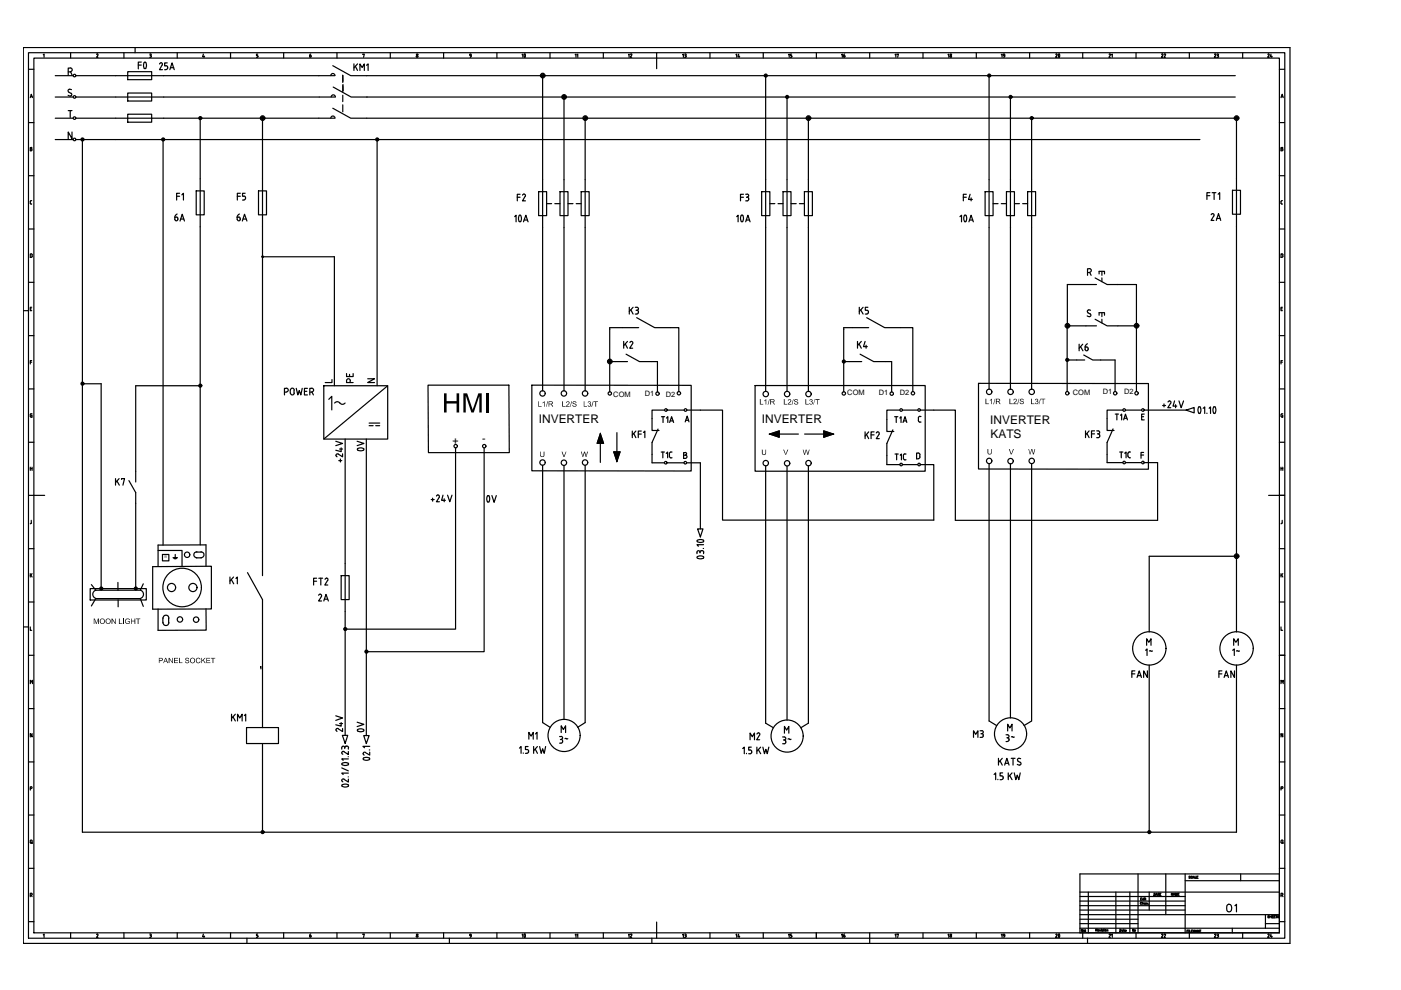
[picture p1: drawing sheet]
<svg xmlns="http://www.w3.org/2000/svg" width="297mm" height="210mm" viewBox="0 0 297 210" stroke-linecap="round" stroke-linejoin="round" font-family="sans-serif">
<!-- layer: 035 -->
<g fill="none" stroke="#000" stroke-width=".25">
<path d="M4.9 10.1h268.6v189.9h-268.6zM6 14.7h1.2M7.2 12.3h264.1v185.5h-264.1zM9.2 11.6l.1-.1v.6M15 11.2v1.1M20.5 11.5h.2v.2M20.8 11.7l-.3 .4h.3M43.1 11.5l-.1 .5h.4M43.3 11.9v.2M48.9 11.2v1.1M54.4 12.1h.1M54.5 11.8l.2 .2"/>
<path d="M54.6 11.5h-.2v.3h.1M54.7 12l-.2 .1M60.1 11.2v1.1M71.4 11.2v1.1M82.7 11.2v1.1M88.3 11.9v.1M88.3 11.9l.1-.1 .2 .2M88.3 12l.1 .1 .2-.1M94.1 11.2v1.1M105.4 11.2v1.1M116.6 11.2v1.1M127.9 11.2v1.1"/>
<path d="M139.2 11.2v1.1M150.5 11.2v1.1M161.8 11.2v1.1M173.1 11.2v1.1M184.4 11.2v1.1M195.7 11.2v1.1M207 11.2v1.1M218.3 11.2v1.1M229.6 11.2v1.1M240.9 11.2v1.1M252.2 11.2v1.1M263.5 11.2v1.1"/>
<path d="M271.3 14.7h1.1M6 26h1.2M6 37.3h1.2M6.4 20.7l.2-.7 .3 .7M6.4 31.6h.2M6.5 20.5h.3M6.6 31.3h-.2v.7h.2M6.6 31.6l.2 .2-.2 .2M6.6 31.2l.2 .2-.2 .1M271.3 26h1.1M271.3 37.3h1.1M271.6 20.7l.3-.7 .2 .7"/>
<path d="M271.7 20.5h.3M271.8 31.3h-.2v.7l.4-.1v-.3h-.4M271.8 31.2l.2 .2-.2 .1M6 48.6h1.2M6 59.9h1.2M6.4 42.8v.3l.2 .2M6.6 53.8h-.2v.8h.2M6.6 43.3h.1M6.6 42.5h.1M6.6 42.5l-.2 .2M6.6 53.8l.2 .2M6.8 54.1v.3"/>
<path d="M6.8 54.3l-.2 .3M271.3 48.6h1.1M271.3 59.9h1.1M271.6 42.8v.3l.2 .2M271.8 53.8h-.2v.8h.2M271.8 43.3h.1M271.8 42.5h.1M271.8 42.5l-.2 .2M271.8 53.8l.2 .2M272 54.1v.3M272 54.3l-.2 .3M4.9 65.9h1.1"/>
<path d="M6.1 71.2h1.1M6.4 65.5h.2M6.4 76.8h.3M6.7 65.2h-.3v.7h.3M6.7 76.5h-.3v.7M271.3 71.2h1.1M271.6 65.5h.3M271.6 76.8h.3M271.9 65.2h-.3v.7h.3M271.9 76.5h-.3v.7M6 82.5h1.2M6.1 93.8h1.1"/>
<path d="M6.4 87.9v.3l.2 .2M6.4 99.4h.4M6.4 99.1v.6M6.6 87.8h.2M6.6 87.7l-.2 .2M6.7 88.1h.1v.4h-.2M6.8 99.1v.6M271.3 82.5h1.1M271.3 93.8h1.1M271.6 87.9v.4M271.6 99.1v.6M271.6 99.4h.4"/>
<path d="M271.6 88.2l.2 .2M271.8 87.8h.2M271.8 87.7l-.2 .2M271.9 88.1l.1 .4h-.2M272 99.1v.6M6.1 105h1.1M6.1 116.3h1.1M6.4 111h.1M6.6 110.3v.6M6.7 110.8l-.2 .2M271.3 105h1.1M271.3 116.3h1.1"/>
<path d="M271.6 111h.1M271.9 110.8l-.2 .2M271.9 110.3v.6M4.9 132.9h1.1M6.1 127.6h1.1M6.1 138.9h1.1M6.4 132.9v.7h.3M6.4 121.6v.7M6.5 121.9l.3 .4M6.8 121.6l-.4 .4M271.3 127.6h1.1M271.3 138.9h1.1"/>
<path d="M271.6 132.9v.7h.3M271.6 121.6v.7M271.8 121.9l.2 .4M272 121.6l-.4 .4M6.1 150.2h1.1M6.4 144.9v-.7l.2 .4 .3-.4v.7M6.8 155.5v.8l-.4-.8v.8M271.3 150.2h1.1M271.6 144.9v-.7l.3 .4 .2-.4v.7M272 155.5v.8l-.4-.8v.8M6.1 161.5h1.1M6.1 172.8h1.1"/>
<path d="M6.4 167.2h.2M6.5 178.2l.3 .1v.3l-.2 .2-.2-.2zM6.6 166.8h-.2v.7M6.6 166.8l.2 .2-.2 .2M6.7 178.6l.2 .2M271.3 161.5h1.1M271.3 172.8h1.1M271.6 178.3v.3M271.6 167.2h.2M271.6 178.3l.2-.2 .2 .2M271.6 178.6l.2 .2 .2-.2M271.8 166.8h-.2v.7"/>
<path d="M271.8 166.8l.2 .2-.2 .2M271.9 178.6l.2 .2M272 178.3v.3M6.1 184.1h1.1M6.1 195.4h1.1M6.4 189.8h.2l.2 .3M6.6 189.4h-.2v.7M6.7 189.4l.1 .2-.1 .2M9.2 198.2l.1-.2v.8M15 197.8v1.1M20.5 198.1h.2v.2M20.8 198.3l-.3 .5h.3"/>
<path d="M26.3 197.8v1.1M31.7 198l.3 .1-.1 .2 .2 .3M31.7 198.8h.2M31.8 198.4h.1M32.1 198.6l-.2 .1M37.6 197.8v1.1M43.1 198l-.1 .6h.4M43.3 198.4v.4M48.9 197.8v1.1M52.4 198.9v1.1M54.4 198.8h.1M54.5 198.3l.2 .3"/>
<path d="M54.6 198h-.2v.4h.1M54.7 198.6l-.2 .1M60.1 197.8v1.1M71.4 197.8v1.1M76.9 198.1l.3-.1-.1 .8M82.7 197.8v1.1M88.3 198.5v.1M88.3 198.5l.1-.2 .2 .3M88.3 198.6l.1 .1 .2-.1M94.1 197.8v1.1M95.3 198.9v1.1M105.4 197.8v1.1"/>
<path d="M116.6 197.8v1.1M127.9 197.8v1.1M138.2 198.9v1.1M139.2 197.8v1.1M150.5 197.8v1.1M161.8 197.8v1.1M173.1 197.8v1.1M184.4 197.8v2.2M195.7 197.8v1.1M207 197.8v1.1M218.3 197.8v1.1M229 193.9h12.3"/>
<path d="M229 194.9h12.3M229 195.8h12.3M229 193h22.3M229 192h22.3M229 191.1h22.3M229 190.1h22.3M229 196.8h42.3M229.6 197.8v1.1M230.6 198.9v1.1M230.7 189.1v8.7M236.6 189.1v8.7M239.6 189.1v8.7"/>
<path d="M243.7 189.1v3.9M247.2 185.3v8.6M251.3 186.7h20M252.2 197.8v1.1M261.3 196.8v1M263 185.3v1.4M263.5 197.8v1.1M268.3 195.8h3M271.3 184.1h1.1M271.3 195.4h1.1M271.6 189.8h.2M271.8 189.8l.2-.3-.4-.1v.7"/>
<path d="M271.9 189.8l.1 .3"/>
<circle cx="88.4" cy="11.6" r=".15"/>
<circle cx="88.4" cy="198.2" r=".15"/>
</g>
<!-- layer: 07 -->
<path d="M6 11.2h266.4v187.7h-266.4zM139.2 12.3v2.3M7.2 105h2.3M269 105h2.3M139.2 195.5v2.3M229 185.3h42.3v12.5h-42.3zM229 189.1h42.3M241.3 193.9h30M241.3 185.3v12.5M251.3 185.3v12.5M268.3 193.9v2.9" fill="none" stroke="#000" stroke-width=".25"/>
<!-- layer: 025 -->
<g fill="none" stroke="#000" stroke-width=".25">
<path d="M229.6 197.1v.4l-.3-.4v.4M230.2 197.2h.1M230.2 197.4h.1M232.4 197.2h.2v-.2h-.2v.4M232.5 197.2l.1 .2M241.8 190.6h.2M242.1 191.4a.2 .2 0 0 0-.3 0 .2 .2 0 0 0 0 .3 .2 .2 0 0 0 .3-.1M242.1 190.4h-.3v.4h.3M242.2 191.5l.2-.1 .1 .3M242.2 191.3v.4M242.5 190.6l-.3 .1 .1 .1h.2M242.5 190.4v.4"/>
<path d="M242.6 191.6h.3l-.1-.2-.2 .3h.3M242.6 190.4h.1M242.7 190.5v.3M242.8 190.5h.1M242.9 190.4l.1 .4M243.3 191.5h-.3l.1 .2h.2M243.4 191.7h.1M244.7 189.4l.3 .1-.1 .4h-.2zM245.1 189.9l.1-.5 .2 .5M245.1 189.7h.2M245.5 189.4h.3M245.6 189.4v.5"/>
<path d="M245.9 189.7h.1M246.2 189.4h-.3v.5h.3M248.7 189.4v.4l-.3-.4v.4M248.7 189.8l.2-.4 .2 .4M248.8 189.7h.2M249.2 189.8v-.4l.2 .4 .1-.4v.4M249.7 189.6h.2M250 189.4h-.3v.4h.3M251.7 197.4h.1M251.9 197.2h-.2v.5M252 197.2v.5M252.2 197.2v.5h.3"/>
<path d="M252.4 185.8h-.3l.3 .3-.1 .1-.2-.1M252.6 197.4h.2M252.8 185.9l-.2-.1-.1 .1 .1 .3 .2-.1M252.8 197.2h-.2v.5h.2M252.9 186.2l.2-.4 .2 .4M253 186.1h.2M253.3 197.2v.5l-.3-.5v.5M253.4 185.8v.4h.2M253.4 197.7l.2-.5 .1 .5M253.4 197.5h.2M253.7 186h.2M253.9 197.7v-.5l.1 .5 .2-.5v.5"/>
<path d="M254 185.8h-.3v.4h.3M254.4 197.4h.1M254.6 197.2h-.2v.5h.2M269.1 194.2h-.3l.3 .4-.3-.1M269.2 194.1v.5M269.2 194.4h.4M269.6 194.1v.5M269.7 194.4h.2M270 194.1h-.3v.5h.3M270.1 194.4h.2M270.6 194.1v.5M270.8 194.1h-.7v.5h.3"/>
<path d="M271.2 194.2h-.3l.2 .4-.2-.1"/>
<circle cx="229.9" cy="197.3" r=".16"/>
</g>
<g fill="none" stroke="#000" stroke-width=".25">
<path d="M11.7 16h3.8M16.1 16h8.4M34.7 16h32.9M77.8 16h184.1M115 16v22.1M162.3 16v22.1M209.7 16v22.1M11.7 20.6h3.8M11.7 25.1h3.8M11.7 29.6h3.8M16.1 20.6h8.4M16.1 25.1h8.4"/>
<path d="M16.1 29.6h238.3M17.5 29.6v146.8h244.7v-35.4M34.6 29.6v86M34.7 20.6h33M34.7 25.1h32.9M42.4 25.1v12.8M55.7 25.1v12.8M77.8 25.1h184.4v12.7M77.8 20.6h184.1M80 29.6v52.2M119.6 20.6v17.5M124.1 25.1v13"/>
<path d="M166.9 20.6v17.5M171.4 25.1v13M214.2 20.6v17.5M218.7 25.1v13M42.4 48.1v67.4M55.7 48.1v68.9M55.7 54.4h15.2v27.4M115 48.3v34.6M119.6 48.3v34.6M124.1 48.3v34.6M162.3 48.3v34.7M166.9 48.3v34.7"/>
<path d="M171.4 48.3v34.7M209.7 48.3v34.3M214.2 48.3v34.3M218.7 48.3v34.3M262.2 48v86M129.3 76.7h1.2M132 69.5h-2.7v13.6M138.2 76.7h1.2v6.4M142.2 69.5h1.7v13.5M178.9 76.7h1.3M180.8 69.5h-1.9v13.6M187.8 76.7h1.2v6.4"/>
<path d="M191 69.5h2.5v13.5M226.3 69.1h3.9M230.2 60.3h-3.9v22.7M233.4 76.3h3v6.7M237 69.1h3.9M237 60.3h3.9v22.7M17.5 81.4h3.9v43.4M42.4 81.8h-13.6v18.1M73.2 93.1v26.4M77.7 93.1v62.9M96.6 95v38.4h-23.4M102.6 95v43.2h-24.9"/>
<path d="M115 98.7v54.5l1.7 1M119.6 98.7v53.9M124.1 98.7v54.5l-1.6 1M138.2 96.4v1.7h2.6M141.4 98.1h3.6M141.5 87h3.5M145.6 98.1h2.9v14M148.5 87h4.7v23.3h44.8v-11.8h-2.9M162.3 98.8v54.5l1.7 1M166.9 98.8v53.9M171.4 98.8v54.5l-1.6 1M188 96.6v1.9h2.8"/>
<path d="M191.3 98.5h3.2M195.1 87h7.5v23.3h42.8v-12.2h-2.8M209.7 98.3v54.6l1.6 .9M214.2 98.3v53.9M218.7 98.3v54.6l-1.6 .9M234.7 96.4v1.7h3.4M238.1 87h-3.4v1.7M238.6 87h3.4M238.6 98.1h3.4M242.6 87h8.9M28.8 106.7v18.1M262.2 117.9h-18.5v16.1"/>
<path d="M19.1 124.8h11.9v2.4h-11.9zM29.7 125.1h-9.4a.91 .91 0 0 0-.6 .9 .91 .91 0 0 0 .6 .9h9.4M29.8 125.1a.91 .91 0 0 1 .6 .9 .91 .91 0 0 1-.6 .9M55.7 132.2v18.7M73.2 129.7v26.2M243.7 141v35.4M55.7 161.1v15.3"/>
</g>
<!-- layer: 0 -->
<g fill="none" stroke="#000" stroke-width=".25">
<path d="M24.5 16h10.2M27.1 19.7h5.1v1.7h-5.1zM67.6 16h3.4M70.1 16a.44 .44 0 0 1 .5-.4 .44 .44 0 0 1 .4 .4M70.6 13.9l3.8 2.1h3.4M70.6 18.5l3.9 2.1h3.3M24.5 20.6h10.2M24.5 25.1h10.2M27.1 24.2h5.1v1.7h-5.1zM42.4 37.9v10.2M55.7 37.9v10.2M67.6 25.1h3.4"/>
<path d="M70.1 25a.44 .44 0 0 1 .5-.4 .44 .44 0 0 1 .4 .4M70.2 20.6a.44 .44 0 0 1 .5-.5 .44 .44 0 0 1 .4 .5h-3.4M70.6 22.9l3.8 2.2h3.4M115 38.1v10.2M119.6 38.1v10.2M124.1 38.1v10.2M162.3 38.1v10.2M166.9 38.1v10.2M171.4 38.1v10.2M209.7 38.1v10.2M214.2 38.1v10.2M218.7 38.1v10.2"/>
<path d="M262.2 37.8v10.2M41.6 40.5h1.7v5.1h-1.7zM54.8 40.5h1.7v5.1h-1.7zM114.2 40.6h1.7v5.1h-1.7zM118.7 40.6h1.7v5.1h-1.7zM123.2 40.6h1.7v5.1h-1.7zM161.5 40.6h1.7v5.1h-1.7zM166 40.6h1.7v5.1h-1.7zM170.5 40.6h1.7v5.1h-1.7zM208.9 40.6h1.7v5.1h-1.7zM213.4 40.6h1.7v5.1h-1.7zM217.9 40.6h1.7v5.1h-1.7z"/>
<path d="M232.2 58.9l2.5 1.4h2.3M233 58.1v-.6h1.2v.6M233.6 57.5v.9M233.6 58.9v.8M261.3 40.3h1.7v5.1h-1.7zM132 69.5h3.4M132.7 75.1l2.9 1.6h2.6M135 67.4l3.8 2.1h3.4M180.8 69.5h3.4M182.4 75.1l2.8 1.6h2.6M183.8 67.4l3.8 2.1h3.4M230.2 60.3h2.3"/>
<path d="M230.2 69.1h2.3M232.2 67.7l2.5 1.4h2.3M233 66.8v-.5h1.2v.5M233.6 66.3v.8M233.6 67.7v.8M28.8 99.9v2.3M68.7 81.8h13.5v11.3h-13.5zM69.7 84.7l.6-.7v2.9M70.9 85.5l.6-.3 .6 .3M72 85.4l.6 .3 .6-.3M78.3 89.7h2.2M82.2 81.8l-13.5 11.3"/>
<path d="M90.7 81.7h17.2l.1 14.3h-17.2zM112.8 81.7h33.7v18.2l-33.7-.1zM127.3 91.9l.7 2.1h-1.4zM127.3 94v4M130.1 95.8h1.4l-.7 2zM130.8 91.7v4.1M139.5 91l-1.3 2.8v2.6M160.1 81.7h36.1v18.2h-36.1zM163.2 92l2-.6v1.3zM165.2 92h4.1M170.6 92h4.1M174.7 91.4l2 .6-2 .7z"/>
<path d="M189.3 91.1l-1.3 2.9v2.6M207.5 81.3h36v18.2l-36-.1zM234.7 88.7v2.6h1.5M236 90.9l-1.3 2.9v2.6M251.5 87l1.7-.6v1.1zM27.3 101.9l1.5 2.5v2.3M33.5 116.7h5.1v3.4M34.4 117.6h1.4v1.3h-1.4zM35.8 117.6h.1M36.7 118.2h.9M36.8 118.3h.7M36.9 118.4h.5"/>
<path d="M37.2 118.2h.1M37.2 117.6v.6M41.6 118.3h1.1M41.6 117.1h1.1M41.8 117a.61 .61 0 0 0-.7 .6 .61 .61 0 0 0 .7 .6M42.6 117a.61 .61 0 0 1 .7 .6 .61 .61 0 0 1-.7 .6M55.7 117v5M73.2 119.5v10.2M147.9 112.1h1.1l-.5 1.7zM19.4 124l.9 1.1M20.3 126.9l-.9 1.6M25 123.5v1.6"/>
<path d="M25 127.2v1.5M29.7 126.9l.7 1.7M30.4 123.8l-.7 1.3M32.4 120.1h12.4v9l-12.4 .1zM34.5 131v1.1M34.6 131.1a.61 .61 0 0 1 .6-.7 .61 .61 0 0 1 .6 .7M34.6 132a.61 .61 0 0 0 .6 .6 .61 .61 0 0 0 .6-.6M35.8 131v1.1M43.7 129.1v4.5h-10.2v-4.5M43.7 120.1v-4.6l-10.2 .1v4.5M52.5 121.4l3.2 5.7v5.1M72.3 122h1.7v5.1h-1.7z"/>
<path d="M52.3 154.3h6.7v3.3h-6.7zM55.7 150.9v3.4M55.7 157.6v3.5"/>
<circle cx="15.8" cy="16" r=".28"/>
<circle cx="115.1" cy="16" r=".49"/>
<circle cx="115.1" cy="16" r=".32"/>
<circle cx="115.1" cy="16" r=".15"/>
<circle cx="162.4" cy="16" r=".32"/>
<circle cx="162.4" cy="16" r=".19"/>
<circle cx="162.4" cy="16" r=".11"/>
<circle cx="209.7" cy="16" r=".32"/>
<circle cx="209.7" cy="16" r=".11"/>
<circle cx="209.7" cy="16" r=".19"/>
<circle cx="15.8" cy="20.6" r=".28"/>
<circle cx="15.8" cy="29.6" r=".28"/>
<circle cx="15.8" cy="25" r=".28"/>
<circle cx="17.5" cy="29.6" r=".32"/>
<circle cx="17.5" cy="29.6" r=".19"/>
<circle cx="17.5" cy="29.6" r=".11"/>
<circle cx="34.6" cy="29.6" r=".32"/>
<circle cx="34.6" cy="29.6" r=".19"/>
<circle cx="34.6" cy="29.6" r=".11"/>
<circle cx="42.5" cy="25" r=".32"/>
<circle cx="42.5" cy="25" r=".11"/>
<circle cx="42.5" cy="25" r=".19"/>
<circle cx="55.7" cy="25" r=".49"/>
<circle cx="55.7" cy="25" r=".32"/>
<circle cx="55.7" cy="25" r=".15"/>
<circle cx="80" cy="29.6" r=".32"/>
<circle cx="80" cy="29.6" r=".19"/>
<circle cx="80" cy="29.6" r=".11"/>
<circle cx="119.6" cy="20.6" r=".49"/>
<circle cx="119.6" cy="20.6" r=".32"/>
<circle cx="119.6" cy="20.6" r=".15"/>
<circle cx="124.1" cy="25" r=".49"/>
<circle cx="124.1" cy="25" r=".32"/>
<circle cx="124.1" cy="25" r=".15"/>
<circle cx="166.9" cy="20.6" r=".32"/>
<circle cx="166.9" cy="20.6" r=".19"/>
<circle cx="166.9" cy="20.6" r=".11"/>
<circle cx="171.4" cy="25" r=".49"/>
<circle cx="171.4" cy="25" r=".32"/>
<circle cx="171.4" cy="25" r=".15"/>
<circle cx="214.3" cy="20.6" r=".32"/>
<circle cx="214.3" cy="20.6" r=".11"/>
<circle cx="214.3" cy="20.6" r=".19"/>
<circle cx="218.7" cy="25" r=".32"/>
<circle cx="218.7" cy="25" r=".11"/>
<circle cx="218.7" cy="25" r=".19"/>
<circle cx="262.2" cy="25" r=".49"/>
<circle cx="262.2" cy="25" r=".32"/>
<circle cx="262.2" cy="25" r=".15"/>
<circle cx="55.7" cy="54.4" r=".15"/>
<circle cx="55.7" cy="54.4" r=".11"/>
<circle cx="55.7" cy="54.4" r=".06"/>
<circle cx="129.3" cy="76.6" r=".49"/>
<circle cx="129.3" cy="76.6" r=".32"/>
<circle cx="129.3" cy="76.6" r=".15"/>
<circle cx="178.9" cy="76.6" r=".32"/>
<circle cx="178.9" cy="76.6" r=".19"/>
<circle cx="178.9" cy="76.6" r=".11"/>
<circle cx="226.3" cy="76.3" r=".32"/>
<circle cx="226.3" cy="69.1" r=".49"/>
<circle cx="226.3" cy="69.1" r=".32"/>
<circle cx="226.3" cy="69.1" r=".15"/>
<circle cx="241" cy="69.1" r=".49"/>
<circle cx="241" cy="69.1" r=".32"/>
<circle cx="241" cy="69.1" r=".15"/>
<circle cx="17.5" cy="81.3" r=".32"/>
<circle cx="17.5" cy="81.3" r=".19"/>
<circle cx="17.5" cy="81.3" r=".11"/>
<circle cx="42.5" cy="81.8" r=".32"/>
<circle cx="42.5" cy="81.8" r=".19"/>
<circle cx="42.5" cy="81.8" r=".11"/>
<circle cx="96.6" cy="94.6" r=".36"/>
<circle cx="102.7" cy="94.6" r=".36"/>
<circle cx="115" cy="83.4" r=".57"/>
<circle cx="115" cy="98.1" r=".57"/>
<circle cx="119.6" cy="83.4" r=".57"/>
<circle cx="119.6" cy="98.1" r=".57"/>
<circle cx="124" cy="83.4" r=".57"/>
<circle cx="124" cy="98.1" r=".57"/>
<circle cx="129.3" cy="83.4" r=".36"/>
<circle cx="139.4" cy="83.5" r=".36"/>
<circle cx="141.1" cy="98.1" r=".28"/>
<circle cx="143.9" cy="83.4" r=".36"/>
<circle cx="145.3" cy="98.1" r=".28"/>
<circle cx="162.4" cy="98.2" r=".57"/>
<circle cx="162.4" cy="83.5" r=".57"/>
<circle cx="166.9" cy="83.5" r=".57"/>
<circle cx="166.9" cy="98.2" r=".57"/>
<circle cx="171.4" cy="83.5" r=".57"/>
<circle cx="171.4" cy="98.2" r=".57"/>
<circle cx="178.9" cy="83.4" r=".36"/>
<circle cx="189.1" cy="83.5" r=".36"/>
<circle cx="191.1" cy="98.5" r=".28"/>
<circle cx="193.6" cy="83.4" r=".36"/>
<circle cx="194.9" cy="86.9" r=".28"/>
<circle cx="194.9" cy="98.5" r=".28"/>
<circle cx="209.7" cy="83.1" r=".57"/>
<circle cx="209.7" cy="97.7" r=".57"/>
<circle cx="214.3" cy="97.8" r=".57"/>
<circle cx="214.3" cy="83.1" r=".57"/>
<circle cx="218.7" cy="83.1" r=".57"/>
<circle cx="218.7" cy="97.7" r=".57"/>
<circle cx="226.3" cy="83.4" r=".36"/>
<circle cx="236.4" cy="83.4" r=".36"/>
<circle cx="238.3" cy="86.9" r=".28"/>
<circle cx="238.3" cy="98.1" r=".28"/>
<circle cx="241" cy="83.4" r=".36"/>
<circle cx="242.3" cy="98.1" r=".28"/>
<circle cx="242.3" cy="86.9" r=".28"/>
<circle cx="39.7" cy="117.6" r=".57"/>
<circle cx="262.2" cy="117.9" r=".49"/>
<circle cx="262.2" cy="117.9" r=".32"/>
<circle cx="262.2" cy="117.9" r=".15"/>
<circle cx="21.5" cy="124.8" r=".32"/>
<circle cx="21.5" cy="124.8" r=".11"/>
<circle cx="21.5" cy="124.8" r=".19"/>
<circle cx="28.8" cy="124.8" r=".32"/>
<circle cx="28.8" cy="124.8" r=".11"/>
<circle cx="28.8" cy="124.8" r=".19"/>
<circle cx="36.4" cy="124.6" r=".87"/>
<circle cx="38.1" cy="131.3" r=".57"/>
<circle cx="38.6" cy="124.6" r="4.1"/>
<circle cx="40.9" cy="124.6" r=".87"/>
<circle cx="41.6" cy="131.4" r=".57"/>
<circle cx="73.2" cy="133.4" r=".32"/>
<circle cx="73.2" cy="133.4" r=".11"/>
<circle cx="73.2" cy="133.4" r=".19"/>
<circle cx="77.7" cy="138.2" r=".32"/>
<circle cx="77.7" cy="138.2" r=".11"/>
<circle cx="77.7" cy="138.2" r=".19"/>
<circle cx="243.7" cy="137.5" r="3.5"/>
<circle cx="262.2" cy="137.5" r="3.5"/>
<circle cx="119.6" cy="155.9" r="3.4"/>
<circle cx="166.9" cy="156.1" r="3.4"/>
<circle cx="214.3" cy="155.6" r="3.4"/>
<circle cx="55.7" cy="176.4" r=".32"/>
<circle cx="55.7" cy="176.4" r=".11"/>
<circle cx="55.7" cy="176.4" r=".19"/>
<circle cx="243.7" cy="176.4" r=".32"/>
<circle cx="243.7" cy="176.4" r=".11"/>
<circle cx="243.7" cy="176.4" r=".19"/>
</g>
<g fill="#000">
<path d="M94.1 83.4h.6v1.6h2.1v-1.6h.6v4.1h-.6v-1.9h-2.1v1.9h-.6zM98.2 83.4h.8l1.2 3.5 1.2-3.5h.7v4.1h-.5v-3.4l-1.2 3.4h-.5l-1.1-3.5-.1 3.5h-.5zM103.1 83.4h.5v4.1h-.5zM114.1 85.1h.1v1h.6v.1h-.7zM114.5 95.8h.2v.6a.3 .3 0 0 0 .3 .4 .3 .3 0 0 0 .3-.4v-.6h.1v.9l-.2 .2h-.5zM115 85.3l.5-.2v1.1h-.2v-.9l-.2 .2zM116.1 85.1h.1l-.4 1.2zM119.2 85.1h.2v1h.5v.1h-.7zM119.1 95.8h.1l.4 1 .4-1h.1l-.4 1.1h-.2zM120.1 85.2l.2-.1 .4 .1v.4l-.5 .5h.6v.1h-.8l.4-.5a.24 .24 0 0 0 .2-.3 .24 .24 0 0 0-.2-.2 .24 .24 0 0 0-.2 .2h-.2zM121.1 85.1h.2l-.5 1.2zM121.4 85.3l.5-.2a.2 .2 0 0 1 .2 .1 .2 .2 0 0 1 0 .2l-.2-.1a.23 .23 0 0 0-.3-.1 .23 .23 0 0 0 0 .3 .23 .23 0 0 0 .3 .1l.3 .1v.3l-.2 .2h-.4l-.2-.3 .3 .2a.25 .25 0 0 0 .4-.2 .25 .25 0 0 0-.4-.2l-.3-.2z"/>
<path d="M123.8 85.1h.1v1h.5v.1h-.6zM123.2 95.8h.1l.3 .9 .3-.9h.1l.3 .9 .2-.9h.2l-.4 1.1h-.1l-.3-1-.3 1h-.1zM124.7 85.2l.5-.1 .1 .3-.1 .2a.36 .36 0 0 1-.1 .6 .36 .36 0 0 1-.5-.3h.1a.22 .22 0 0 0 .3 .2 .22 .22 0 0 0 .2-.3 .22 .22 0 0 0-.3-.1v-.1a.2 .2 0 0 0 .2-.2 .2 .2 0 0 0-.1-.2 .2 .2 0 0 0-.3 .2h-.1zM125.7 85.1h.1l-.3 1.2h-.1zM125.9 85.1h.9v.1h-.4v1h-.2v-1h-.3zM161.1 84.6h.2v1h.5v.2h-.7zM161.5 95.3h.2v.9l.2 .2 .3-.2 .1-.9h.1v.9l-.2 .2h-.6zM162 84.9l.5-.3v1.2h-.2v-.9l-.2 .1zM163.1 84.6l-.2 1.2h-.1zM166.2 84.6h.2v1h.5v.2h-.7zM166.1 95.3h.1l.4 1 .3-1h.2l-.4 1.1h-.2zM167.1 84.8l.2-.1a.41 .41 0 0 1 .5 .3 .41 .41 0 0 1-.5 .5l-.1 .1h.6v.2h-.8l.4-.5a.26 .26 0 0 0 .2-.4 .26 .26 0 0 0-.3-.1l-.1 .2h-.2z"/>
<path d="M168.2 84.6l-.2 1.2h-.2zM168.4 84.8l.6-.2 .2 .4h-.1a.25 .25 0 0 0-.3-.3 .25 .25 0 0 0-.2 .4 .25 .25 0 0 0 .4 0l.2 .2a.43 .43 0 0 1-.4 .5 .43 .43 0 0 1-.5-.4h.2a.33 .33 0 0 0 .3 .2 .33 .33 0 0 0 .3-.2l-.6-.2zM170.8 84.6h.1v1h.6v.2h-.7zM170.2 95.3h.1l.3 1 .2-1h.2l.3 1 .2-1h.1l-.2 1.1h-.2l-.3-.9-.2 .9h-.2zM171.6 84.8l.4-.2 .3 .2-.2 .3 .2 .2v.3l-.5 .2-.2-.2 .1-.1a.23 .23 0 0 0 .3 .2 .23 .23 0 0 0 .2-.4 .23 .23 0 0 0-.3-.1 .27 .27 0 0 0 .2-.2 .27 .27 0 0 0-.1-.2l-.3 .2zM172.7 84.6l-.3 1.2zM172.9 84.6h.9v.2h-.4v1h-.1v-1h-.4zM208.9 84.5h.2v1.1h.6v.1h-.8zM209.4 95.2h.1v.7a.3 .3 0 0 0 .3 .3 .3 .3 0 0 0 .3-.3v-.7h.2l-.1 1-.4 .2-.3-.1zM209.9 84.8l.4-.3v1.2h-.1v-.9l-.3 .2zM210.9 84.5l-.2 1.2h-.1zM214 84.5h.2v1.1h.5v.1h-.7z"/>
<path d="M213.9 95.2h.2l.3 1 .4-1h.2l-.5 1.2h-.2zM214.9 84.7l.2-.2 .4 .2v.3l-.5 .6h.6v.1h-.8l.5-.7a.22 .22 0 0 0 0-.3 .22 .22 0 0 0-.3 .2h-.1zM216 84.5l-.2 1.2h-.1zM216.3 84.7l.3-.2a.21 .21 0 0 1 .3 .1 .21 .21 0 0 1 0 .3l-.1-.2a.21 .21 0 0 0-.3 0 .21 .21 0 0 0-.1 .3 .21 .21 0 0 0 .3 0l.2 .1a.38 .38 0 0 1-.1 .6 .38 .38 0 0 1-.5-.2l-.1-.2 .2 .2a.28 .28 0 0 0 .4 .1 .28 .28 0 0 0 .1-.4 .28 .28 0 0 0-.4-.1l-.2-.1zM218.6 84.5h.2v1.1h.5v.1h-.7zM218 95.2h.2l.2 1 .3-1h.1l.3 1 .3-1h.1l-.3 1.2h-.2l-.2-1-.3 1h-.2zM219.5 84.7l.4-.2 .2 .3-.2 .2 .3 .2-.1 .4-.5 .1-.2-.2 .2-.2a.22 .22 0 0 0 .2 .3 .22 .22 0 0 0 .2-.3 .22 .22 0 0 0-.3-.2v-.1a.19 .19 0 0 0 .2-.2 .19 .19 0 0 0-.2-.2 .19 .19 0 0 0-.1 .3zM220.5 84.5h.2l-.5 1.2zM220.7 84.5h.9v.2h-.4v1h-.1v-1h-.4z"/>
<path d="M116.3 85.1h.5a.32 .32 0 0 1 .4 .3 .32 .32 0 0 1-.3 .3l.4 .5h-.2l-.4-.5h-.3v.5h-.1zM116.4 85.2v.4h.4a.19 .19 0 0 0 .2-.2 .19 .19 0 0 0-.2-.2z"/>
<path d="M163.3 84.6l.9 .1v.4l-.3 .2 .4 .5h-.2l-.4-.5h-.2v.5h-.2zM163.5 84.8v.3h.3a.21 .21 0 0 0 .3-.1 .21 .21 0 0 0-.3-.2z"/>
<path d="M211.1 84.5l.9 .1v.4l-.3 .2 .5 .5h-.3l-.3-.5h-.3v.5h-.2zM211.3 84.7v.3h.3a.21 .21 0 0 0 .3-.1 .21 .21 0 0 0-.2-.2z"/>
</g>
<!-- layer: DESC -->
<g fill="none" stroke="#000" stroke-width=".25">
<path d="M110.1 158.6l.4-.3v1.4M110.9 159.6v.1M111.4 159.7h.3M112.1 159.4l-.3 .3M113.1 158.3v1.4M113.5 158.8l.4 .9M114.4 158.3l.4 1.4 .2-.9 .4 .9 .3-1.4M157.5 158.7l.3-.3v1.4M158.3 159.7v.1M158.7 159.8h.3M159.4 159.5l-.3 .3M160.5 158.4v1.4"/>
<path d="M160.8 158.9l.5 .9M161.7 158.4l.4 1.4 .3-.9 .3 .9 .3-1.4M210.8 164.2l.3-.3v1.4M211.6 165.2v.1M211.7 160.8v1.4M212 165.3h.4M212 161.3l.5 .9M212.5 160.8l-.8 .9M212.6 163.9h-.6v.6l.6 .1 .1 .2M212.7 164.8v.2M212.7 165l-.3 .3M213 162.2l.5-1.4 .4 1.4"/>
<path d="M213.1 161.8h.7M213.8 163.9v1.4M214.1 164.4l.5 .9M214.4 160.8h.8M214.6 163.9l-.8 .9M214.8 160.8v1.4M215 163.9l.4 1.4 .3-1 .3 1 .3-1.4M215.7 162.1l.5 .1M215.8 161.4l.7 .4-.1 .3-.2 .1M216 160.8l.4 .1M216 160.8l-.3 .2 .2 .4"/>
</g>
<!-- layer: WIRENO -->
<path d="M91.4 105.9h.7M91.7 105.6v.7M92.5 105.2l.3-.3a.32 .32 0 0 1 .3 .5l-.6 1h.7M93.9 105l-.3 1.1h.8M94.2 105.7v.7M94.9 105l.5 1.4 .4-1.4M55.2 141.4l.1-.1v.5" fill="none" stroke="#000" stroke-width=".25"/>
<!-- layer: TAGS -->
<g fill="none" stroke="#000" stroke-width=".25">
<path d="M14.5 15.2h.4M14.6 19.6l.4 .2M14.9 15.2a.38 .38 0 0 0 .4-.4 .38 .38 0 0 0-.4-.4h-.4v1.5M15 15.2l.3 .7M15.1 19.8a.35 .35 0 0 1 0 .5 .35 .35 0 0 1-.5 0l-.2-.1M15.1 19h-.6l-.1 .3 .2 .2M14.5 23.5h.8M14.9 23.5v1.4M15.3 28v1.4l-.8-1.4v1.4M230.6 57.8h.4M231 57h-.4v1.4M231 56.9a.4 .4 0 0 1 .4 .4 .4 .4 0 0 1-.4 .4"/>
<path d="M231 57.8l.3 .6M230.7 66.3l.4 .2M231.1 66.5a.35 .35 0 0 1 .1 .6 .35 .35 0 0 1-.5 0l-.2-.1M231.2 65.8h-.6l-.1 .3 .2 .2M134.1 91.4v1.4M134.4 91.9l.4 .9M134.8 91.4l-.7 .8M135.3 92h.7M136 91.4h-.7v1.4M136.4 91.7l.3-.3v1.4M140.2 95.8h.7M140.5 95.8v1.3"/>
<path d="M141.3 96.1l.2-.3v1.3M141.9 96.8l.3 .3M141.9 96.2v.6M142.2 95.8h.3M142.2 97.1h.3M142.2 95.8l-.3 .4M144.9 96.5h.4M145.3 95.9l.3 .3-.3 .3a.36 .36 0 0 1 .4 .3 .36 .36 0 0 1-.4 .4h-.4v-1.2h.4M189.8 96.3h.6M190.1 96.3v1.2M190.9 96.5l.2-.2v1.2M191.5 97.2l.4 .3"/>
<path d="M191.5 96.6v.6M191.8 96.3h.3M191.8 97.5h.3M191.9 96.2l-.4 .3M194.7 89.2l.3 .3M194.7 88.6v.6M195 89.5h.3M195 88.3h.3M195 96.4v.5M195 88.3l-.3 .3M195.1 96.4l-.2-.3h-.6v1.2l.6-.1 .2-.3M230.2 91.4v1.4"/>
<path d="M230.4 91.9l.5 .9M230.9 91.4l-.7 .8M231.4 92h.7M232.1 91.4h-.7v1.4M232.5 91.4h.3M232.5 92.8h.3M232.7 92h.1M232.8 91.4a.32 .32 0 0 1 .4 .3 .32 .32 0 0 1-.4 .3l.4 .3M233.2 92.3l-.1 .3-.3 .2M236.5 87.8h.6M236.8 87.8v1.2M237.4 95.8h.7"/>
<path d="M237.6 88.1l.2-.3v1.2M237.7 95.8v1.3M238.2 89l.4-1.2 .4 1.2M238.4 88.7h.5M238.4 96.1l.3-.3v1.3M239.1 96.1v.6M239.2 96.7l.1 .3 .4 .1M239.5 95.8h.2M239.5 95.8l-.3 .3M241.9 96.5h.6M242 88.3h.5M242.5 95.9h-.6v1.3"/>
<path d="M242.6 87.8h-.6v1.2h.6"/>
</g>
<!-- layer: LINK -->
<g fill="none" stroke="#000" stroke-width=".25">
<path d="M72.7 18.2v1.3M72.7 17.9l.1 1.3M72.7 20.2v1.3M72.7 22.2v1.5M115.9 43.2h1.1M117.6 43.2h1.1M120.4 43.2h1.1M122.2 43.2h1M163.2 43.2h1.1M165 43.2h1M167.7 43.2h1.1M169.5 43.2h1"/>
<path d="M210.6 43.2h1M212.3 43.2h1.1M215.1 43.2h1M216.8 43.2h1.1"/>
</g>
<!-- layer: 0 -->
<path d="M127.3 91.9l.7 2.1h-1.4zM130.1 95.8h1.4l-.7 2zM163.2 92l2-.6v1.3zM174.7 91.4l2 .6-2 .7z" fill="#000" stroke="#000" stroke-width=".21"/>
<!-- layer: XREF -->
<g fill="none" stroke="#000" stroke-width=".25">
<path d="M254.1 87.6a.84 .84 0 0 1 .3-1.3h.1a1.29 1.29 0 0 1 0 1.3M254.2 87.6h.3M255.1 86.6l.3-.3v1.4M255.9 87.6v.1M256.4 86.6l.3-.3v1.4M257.3 87.6a.84 .84 0 0 1 .3-1.3 1.29 1.29 0 0 1 0 1.3M257.3 87.6h.3M147.8 118v.3M147.8 114.5v.4M147.9 118a.84 .84 0 0 1 1.3 .3h-.1a1.33 1.33 0 0 1-1.2 0M147.9 114.5a.84 .84 0 0 1 1.3 .3l-.1 .1a1.33 1.33 0 0 1-1.2 0M148.4 117.1v.1"/>
<path d="M148.4 117.1a.32 .32 0 0 0-.3-.3 .32 .32 0 0 0-.3 .3v.3M148.7 116.8h.4l.1 .3M148.7 116.8l-.3 .3M149.1 116.3h.1M149.2 115.5h-1.4l.3 .3M149.2 117.1v.3M72.5 162.8l1.4 .6M72.5 166.5a.85 .85 0 0 1 1.4 .1 .88 .88 0 0 1-1.4-.1zM72.5 161.9a.85 .85 0 0 1 1.4 .2 .88 .88 0 0 1-1.4-.2zM73.8 164.7h.1M73.9 165.2v.6l-1-.6a.32 .32 0 0 0-.4 .1 .32 .32 0 0 0 .2 .5M73.9 163.9h-1.4l.3 .3"/>
<path d="M73.9 160.9h-1.4l.3 .3M78.3 160.7v.3M78.3 160.7a.84 .84 0 0 0-1.3 .3h.1a1.33 1.33 0 0 0 1.2 0"/>
</g>
<!-- layer: WIREREF_DEST -->
<path d="M246.5 86h.6M246.8 85.6v.7M247.6 85.2l.4-.2a.32 .32 0 0 1 .2 .5M248.2 85.5l-.6 .9h.6M249 85l-.3 1.1h.8M249.2 85.8v.6M250 85l.4 1.4 .5-1.4" fill="none" stroke="#000" stroke-width=".25"/>
<g fill="#000">
<path d="M19.9 131.1h.2l.3 1 .4-1h.2v1.2h-.2v-1l-.3 1h-.2l-.3-1v1h-.1zM23.7 131.1h.1l.6 .9v-.9h.1v1.2l-.7-.9v.9h-.1zM25.2 131.1h.2v1.1h.5v.1h-.7zM26.1 131.1h.2v1.2h-.2zM26.6 131.3l.3-.2 .5 .1 .1 .2-.6-.1-.2 .5 .1 .3 .4 .1 .2-.2v-.2h-.3v-.1h.4v.4l-.3 .2-.4-.1-.3-.2zM27.8 131.1h.1v.5h.6v-.5h.2v1.2h-.2v-.6h-.6v.6h-.1zM28.8 131.1h.9v.2h-.3v1h-.2v-1h-.4zM39.3 139.7l.5-.3 .2 .2 .1 .2-.4-.2a.17 .17 0 0 0-.2 .1 .17 .17 0 0 0 .1 .2l.5 .3v.3l-.5 .1a.24 .24 0 0 1-.3-.1 .24 .24 0 0 1 .1-.2l.2 .2a.24 .24 0 0 0 .3-.1 .24 .24 0 0 0 0-.3 .24 .24 0 0 0-.3 0l-.3-.1zM44.7 139.5h.9v.1h-.4v1h-.1v-1h-.4zM35.8 139.5h.1l.6 .9v-.9h.1v1.1l-.7-.9v.9h-.1zM36.9 139.5h.8v.1h-.6v.4h.6v.1h-.6v.4h.6v.1h-.8zM38 139.5h.1v1h.6v.1h-.7z"/>
<path d="M41.6 139.7l.3-.3 .5 .2 .1 .2-.5-.2-.3 .2v.5l.2 .2 .6-.2-.1 .2-.5 .1-.3-.2zM42.7 139.5h.1v.5l.8-.5-.5 .5 .5 .6h-.2l-.4-.6-.2 .2v.4h-.1zM43.8 139.5h.8v.1h-.7v.4h.6v.1h-.6v.4h.7v.1h-.8z"/>
<path d="M21.1 131.7a.56 .56 0 0 1 1.1 0 .56 .56 0 0 1-1.1 0zM21.3 131.7a.44 .44 0 0 0 .8 0 .44 .44 0 0 0-.8 0z"/>
<path d="M22.4 131.7a.56 .56 0 0 1 1.1 0 .56 .56 0 0 1-1.1 0zM22.5 131.7a.45 .45 0 0 0 .9 0 .45 .45 0 0 0-.9 0z"/>
<path d="M33.7 139.5h.7l.1 .2-.1 .4-.6 .1v.4h-.1zM33.8 139.6v.4h.3a.2 .2 0 0 0 .3-.2 .2 .2 0 0 0-.3-.2z"/>
<path d="M40.2 140a.6 .6 0 0 1 1.2 0 .6 .6 0 0 1-1.2 0zM40.4 140.1a.43 .43 0 0 0 .8 0 .43 .43 0 0 0-.8 0z"/>
<path d="M35 139.5h.2l.4 1.1h-.1l-.2-.3h-.4l-.3 .3zM35.1 139.6l-.2 .5h.4z"/>
</g>
<g font-size="6.2">
<text x="27.2" y="16.6">F0</text>
<text x="106.5" y="49">10A</text>
<text x="78.7" y="98.8" transform="rotate(-90 78.7 98.8)">0V</text>
<text x="78.7" y="158.4" transform="rotate(-90 78.7 158.4)">0V</text>
</g>
<g font-size="5.7">
<text x="153.8" y="48.7">10A</text>
<text x="201.1" y="48.7">10A</text>
<text x="99.8" y="108.3">0V</text>
</g>
<text font-size="4.9" x="258.9" y="194.7">01</text>
<g font-size="4.4">
<text x="32.5" y="15.9">25A</text>
<text x="73.7" y="16.2">KM1</text>
<text x="109" y="13.8">10</text>
<text x="222.2" y="13.8">20</text>
<text x="36" y="48">6A</text>
<text x="36.3" y="43.7">F1</text>
<text x="49" y="48">6A</text>
<text x="49" y="43.7">F5</text>
<text x="108.3" y="43.7">F2</text>
<text x="155.9" y="43.7">F3</text>
<text x="202.8" y="43.7">F4</text>
<text x="254.7" y="43.4">FT1</text>
<text x="255.4" y="48">2A</text>
<text x="132.3" y="67.7">K3</text>
<text x="181" y="67.7">K5</text>
<text x="130.9" y="75.1">K2</text>
<text x="180.6" y="75.1">K4</text>
<text x="227.5" y="75.5">K6</text>
<text x="75.8" y="82.2" transform="rotate(-90 75.8 82.2)">PE</text>
<text x="58.9" y="85">POWER</text>
<text x="182" y="94.2">KF2</text>
<text x="73.4" y="99.1" transform="rotate(-90 73.4 99.1)">+24V</text>
<text x="23.3" y="104.1">K7</text>
<text x="51.2" y="124.9" transform="rotate(-90 51.2 124.9)">K1</text>
<text x="65.3" y="125.2">FT2</text>
<text x="66.3" y="128.8">2A</text>
<text x="241.7" y="140.1">1~</text>
<text x="260" y="140.1">1~</text>
<text x="238.8" y="145">FAN</text>
<text x="257.2" y="145">FAN</text>
<text x="48" y="154.2">KM1</text>
<text x="73.4" y="156.3" transform="rotate(-90 73.4 156.3)">24V</text>
<text x="110.8" y="158">M1</text>
<text x="117.5" y="158.8">3~</text>
<text x="157.7" y="158">M2</text>
<text x="164.7" y="158.8">3~</text>
<text x="205.3" y="157.7">M3</text>
<text x="212" y="158.4">3~</text>
<text x="109" y="200.4">10</text>
<text x="222.2" y="200.4">20</text>
</g>
<g font-size="4">
<text x="139" y="90.7">T1A</text>
<text x="143.9" y="90.7">A</text>
<text x="188.4" y="90.7">T1A</text>
</g>
<g font-size="3.5">
<text x="64.6" y="13.4">6</text>
<text x="98.1" y="13.4">9</text>
<text x="120.6" y="13.4">11</text>
<text x="131.9" y="13.4">12</text>
<text x="143.6" y="13.4">13</text>
<text x="154.9" y="13.4">14</text>
<text x="165.8" y="13.4">15</text>
<text x="177.1" y="13.4">16</text>
<text x="188.4" y="13.4">17</text>
<text x="199.7" y="13.4">18</text>
<text x="211" y="13.4">19</text>
<text x="233.9" y="13.4">21</text>
<text x="245.2" y="13.4">22</text>
<text x="256.1" y="13.4">23</text>
<text x="267.4" y="13.4">24</text>
<text x="76.9" y="82.2">N</text>
<text x="64.6" y="200">6</text>
<text x="98.1" y="200">9</text>
<text x="120.6" y="200">11</text>
<text x="131.9" y="200">12</text>
<text x="143.6" y="200">13</text>
<text x="154.9" y="200">14</text>
<text x="165.8" y="200">15</text>
<text x="177.1" y="200">16</text>
<text x="188.4" y="200">17</text>
<text x="199.7" y="200">18</text>
<text x="211" y="200">19</text>
<text x="233.9" y="200">21</text>
<text x="238.8" y="199">By</text>
<text x="245.2" y="200">22</text>
<text x="256.1" y="200">23</text>
<text x="267.4" y="200">24</text>
</g>
<text font-size="3.1" x="67.7" y="82.2">L</text>
<g font-size="2.5">
<text x="114.2" y="89.7">INVERTER</text>
<text x="161.5" y="89.7">INVERTER</text>
<text x="210" y="89.9">INVERTER</text>
<text x="210" y="92.9">KATS</text>
</g>
<g font-size="2.2">
<text x="95.9" y="94.1">+</text>
<text x="102.3" y="93.8">-</text>
</g>
<g font-size="1.6">
<text x="179.6" y="83.8">COM</text>
<text x="186.3" y="83.7">D1</text>
<text x="190.8" y="83.7">D2</text>
<text x="227.5" y="83.7">COM</text>
<text x="233.8" y="83.5">D1</text>
<text x="238.3" y="83.6">D2</text>
<text x="130" y="84.2">COM</text>
<text x="136.7" y="84">D1</text>
<text x="141.2" y="84.1">D2</text>
</g>
<text font-size=".8" x="34.9" y="118.3">R</text>
</svg>
